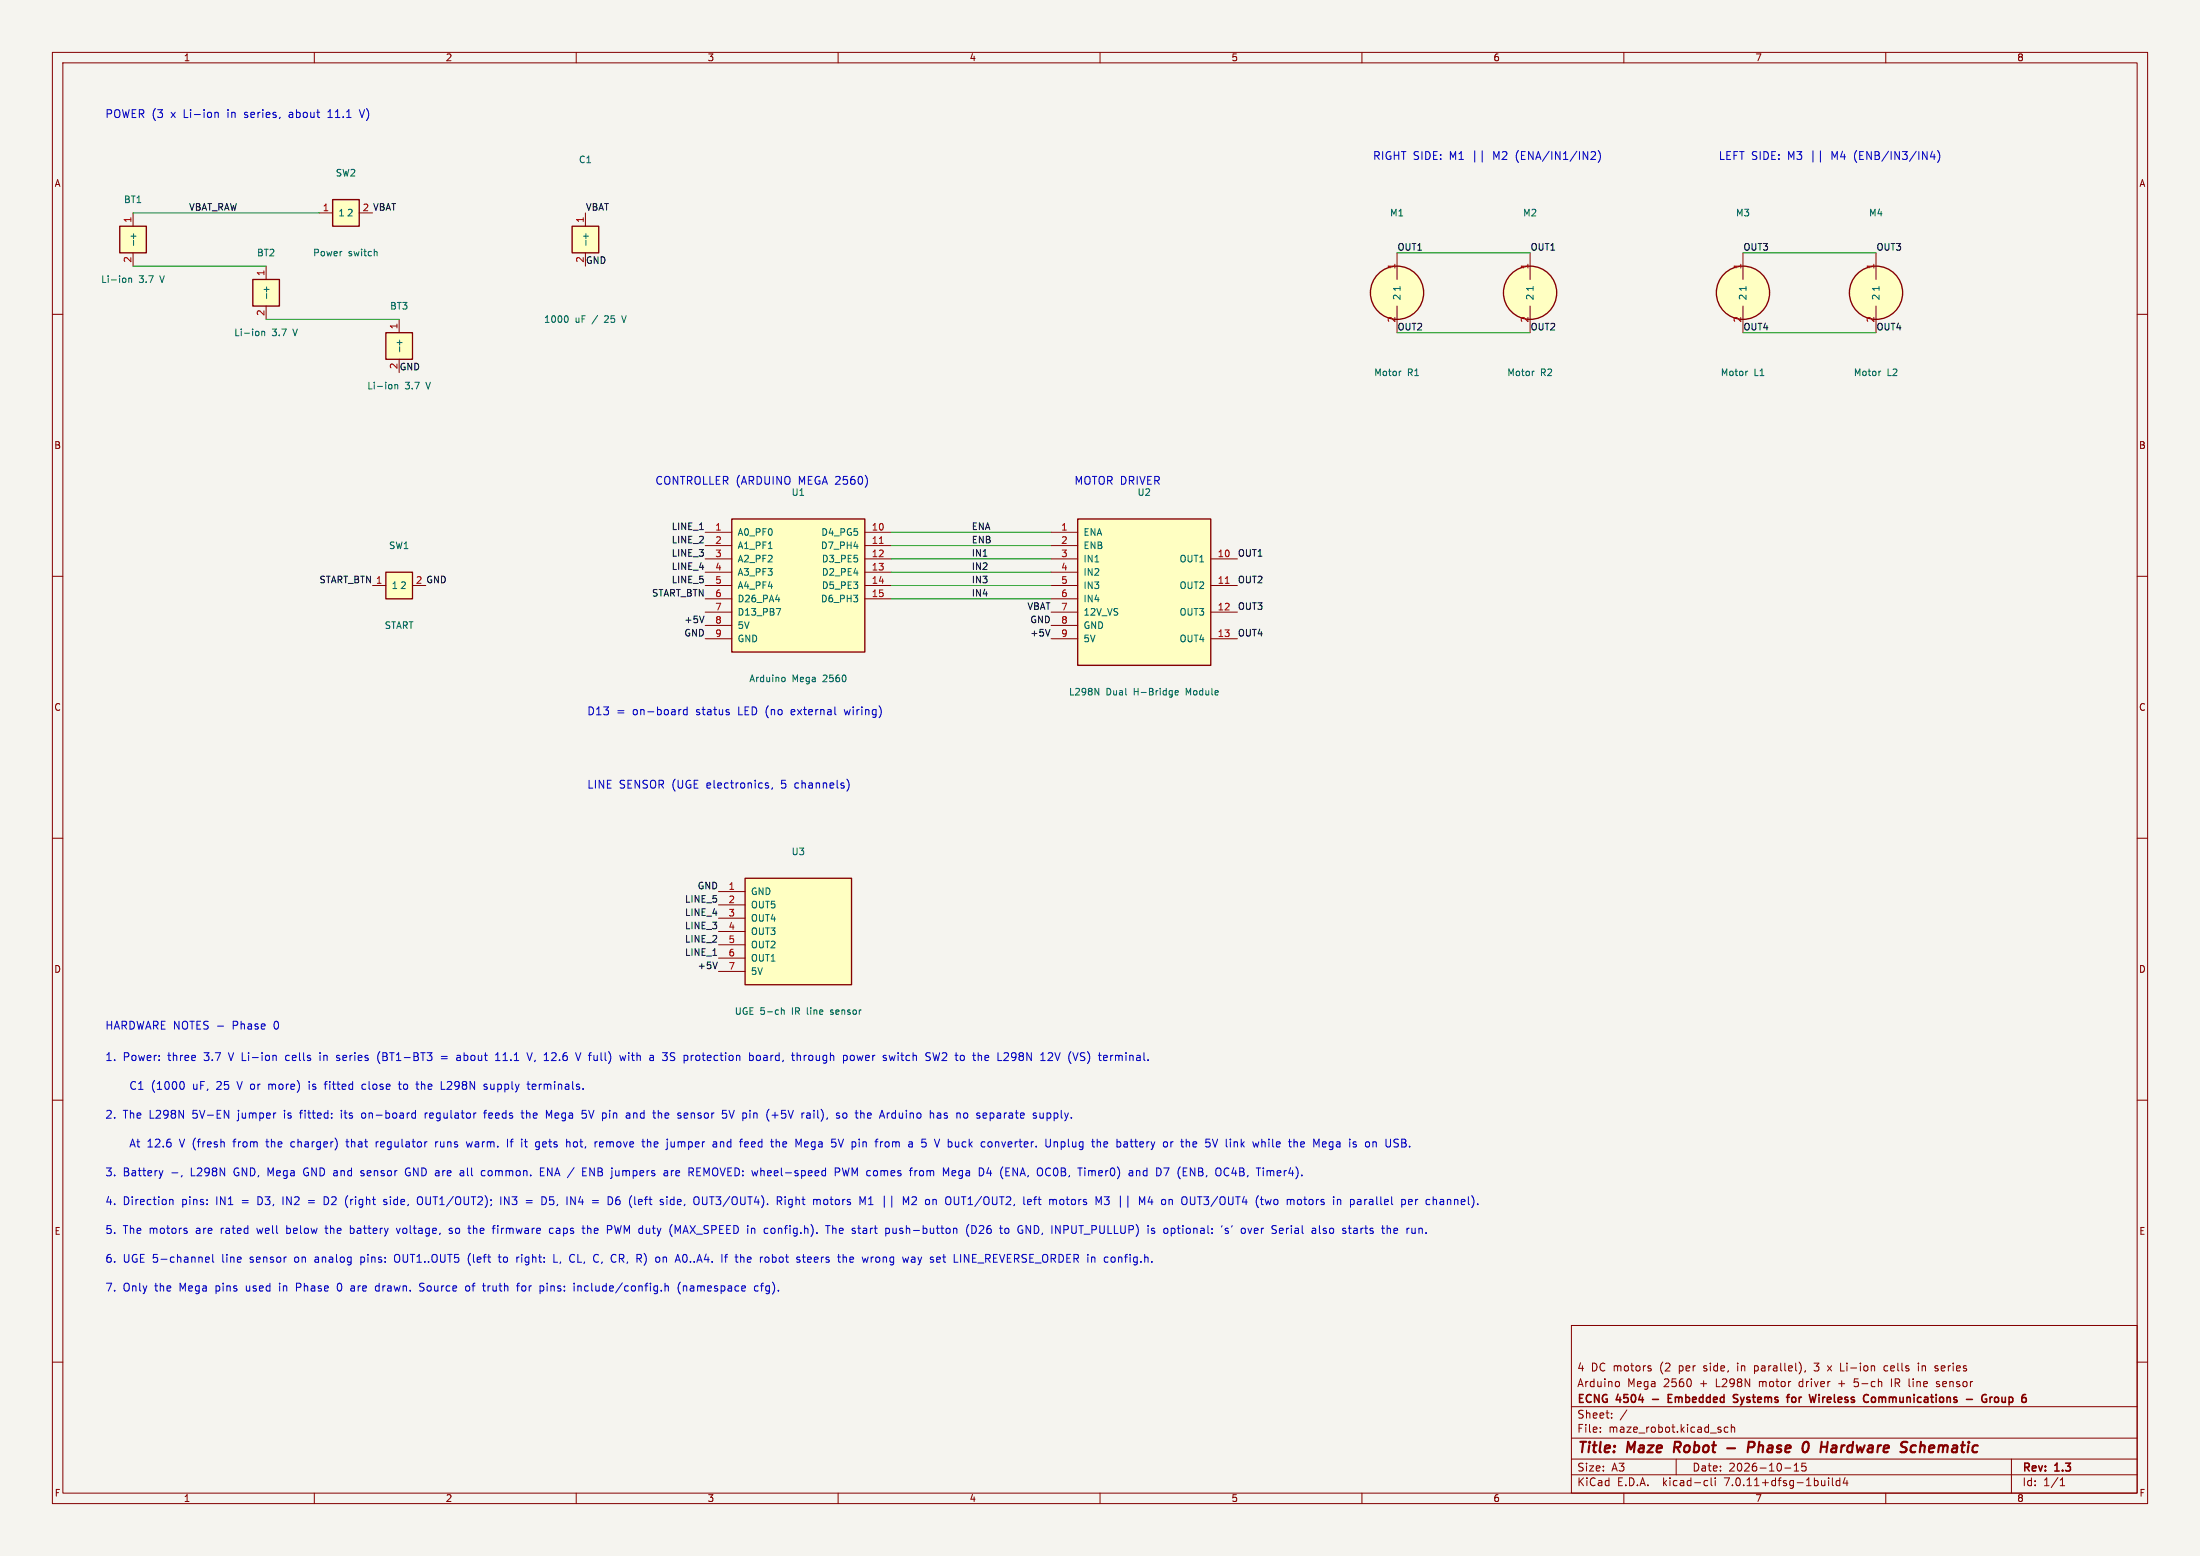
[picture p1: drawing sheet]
<svg xmlns="http://www.w3.org/2000/svg" width="420mm" height="297mm" viewBox="0 0 420 297" stroke-linecap="round" stroke-linejoin="round" font-family="sans-serif">
<path d="M0 0h420v297h-420z" fill="#f5f4ef" stroke="#f5f4ef" stroke-width=".19"/>
<g fill="none" stroke="#840000" stroke-width=".19">
<path d="M10 10h400v277h-400zM12 12h396v273h-396zM60 10v2M110 10v2M160 10v2M210 10v2M260 10v2M310 10v2M360 10v2M10 60h2M25.4 40.6v2.6M25.4 48.3v2.5"/>
<path d="M50.8 50.8v2.5M50.8 58.4v2.6M61 40.6h2.5M111.8 40.6v2.6M111.8 48.3v2.5M266.7 48.3v5M266.7 58.4v5.1M292.1 48.3v5M292.1 58.4v5.1M332.7 48.3v5M332.7 58.4v5.1M358.1 48.3v5"/>
<path d="M358.1 58.4v5.1M408 60h2M76.2 61v2.5M76.2 68.6v2.5M10 110h2M71.1 111.8h2.6M134.6 101.6h5.1M134.6 104.1h5.1M134.6 106.7h5.1M134.6 109.2h5.1M134.6 111.8h5.1M134.6 114.3h5.1"/>
<path d="M134.6 116.8h5.1M134.6 119.4h5.1M165.1 101.6h5.1M165.1 104.1h5.1M165.1 106.7h5.1M165.1 109.2h5.1M165.1 111.8h5.1M165.1 114.3h5.1M200.7 101.6h5M200.7 104.1h5M200.7 106.7h5M200.7 109.2h5"/>
<path d="M200.7 111.8h5M200.7 114.3h5M200.7 116.8h5M200.7 119.4h5M231.1 106.7h5.1M231.1 111.8h5.1M231.1 116.8h5.1M408 110h2M134.6 121.9h5.1M200.7 121.9h5M231.1 121.9h5.1M10 160h2"/>
<path d="M408 160h2M137.2 170.2h5M137.2 172.7h5M137.2 175.3h5M137.2 177.8h5M137.2 180.3h5M137.2 182.9h5M137.2 185.4h5M10 210h2M408 210h2M10 260h2M300 253h108v32h-108z"/>
<path d="M408 260h2M300 278.5h108M300 274.5h108M300 268.5h108M305.5 273.2v.2M305.5 272.5v.1M307.7 270.5v.2M307.7 269.8v.1M308.7 263.7l.3 .1 .2 .2-.1 .5-.4 .2M310.6 269.1l-1.3 1.9M315 261.2l.2 .2-.2 .3M315 260.7l.2 .1"/>
<path d="M320 278.5v3M328.5 273v.3M329.9 272.5l-.5-.1-.2 .3 .1 .6h.6M330.5 272.5l.2-.1 .4 .1 .1 .9M330.5 271.9v1.5M334.9 260.7v1.5M334.9 261.6l.2 .1M335.1 260.7l-.2 .1M342.5 279.7l.4-.4v1.5M344.7 261.6l-.2 .3M344.7 279.3h-.7l-.1 .7 .3-.1h.5l.1 .2-.1 .5-.2 .2-.6-.2M346.3 260.2h.9"/>
<path d="M346.3 261.5l.6 .2M348.9 260.7l.8 1M349.7 260.7l-.8 1M351.4 260.2v1.5h.7M353.9 264.5l.3 .2M354.7 263.2h-.7l-.1 .7 .3-.1M360.4 260.8l-.5-.1-.2 .3 .1 .6h.6M361.1 263.2v1.5M366.2 260.2v.1M366.2 260.7v1M366.9 260.7v1M367.2 260.7l-.3 .1"/>
<path d="M369.8 261.2l.2 .2-.2 .3M369.8 260.7l.1 .1M370.2 263.8l-.3-.1-.2 .2v.2l.5 .2v.3h-.5M384 278.5v6.5M60 285v2M110 285v2M160 285v2M210 285v2M260 285v2M300 281.5h108M310 285v2M325.6 282.6l.4 .1"/>
<path d="M326 283.5l-.4 .1M326.7 282.1v1.3l.2 .2M327.4 282.1v.1M327.4 282.6v1M340.7 280.2h1.2M342.5 280.8h.9M349.1 282.1v.1M349.1 282.6v1M349.8 282.1v1.3l.2 .2M351.2 282.7l-.4-.1-.3 .3 .2 .6h.5M351.2 282.1v1.5M352.2 282l-.3 1.1h.9"/>
<path d="M352.6 282.6v1M360 285v2M393.3 283.6h.9M393.3 282.5l.4-.4v1.5"/>
</g>
<path d="M319.8 275.2l-.3 2M329.7 276.4h1.5M333.7 276.3h.8a.55 .55 0 0 0 .4-.5 .55 .55 0 0 0-.3-.6h-.7l-.3 2M350 275.9l.5 .1v1.2M350.5 277.1l-.7 .1M350.6 276.3l-.7 .1M365.2 275.9l.6 .1M365.6 277.1l-.6 .1M366.7 275.2l-.2 2M367.2 275.9l-.6 .2" fill="none" stroke="#840000" stroke-width=".4"/>
<g fill="none" stroke="#840000" stroke-width=".3">
<path d="M318.5 266.9h.5M319.2 266.2h-.7v1.5h.7M331 266.8l.6 .2 .2 .4-.3 .3-.6-.1M331.8 266.3l-.6-.1-.2 .1M342 267l.3-.3 .4 .1 .1 .2-.1 .6-.4 .1-.3-.3M347.3 266.2v.1M347.3 266.7v1M357.8 266.7l.2 .3v.4l-.2 .3M358.7 266.7v1M358.9 266.7l-.2 .1M379 267h.3M379.2 266.3a.74 .74 0 0 0-.9 .5 .74 .74 0 0 0 .5 .9l.4-.1"/>
<path d="M379.9 266.7v1M380.3 266.7l-.3 .1M380.9 266.8l.4-.1 .2 .3-.1 .6h-.5M382.2 266.7v.8l.2 .2h.2"/>
</g>
<g fill="#ffffc2" stroke="#ffffc2" stroke-width=".19">
<path d="M139.7 99.1h25.4v25.4h-25.4z"/>
<path d="M205.7 99.1h25.4v27.9h-25.4z"/>
<path d="M22.9 43.2h5v5.1h-5z"/>
<path d="M48.3 53.3h5v5.1h-5z"/>
<path d="M63.5 38.1h5.1v5.1h-5.1z"/>
<path d="M109.2 43.2h5.1v5.1h-5.1z"/>
<path d="M73.7 63.5h5v5.1h-5z"/>
<path d="M142.2 167.6h20.4v20.4h-20.4z"/>
<path d="M73.7 109.2h5v5.1h-5z"/>
<circle cx="358.1" cy="55.9" r="5.1"/>
<circle cx="332.7" cy="55.9" r="5.1"/>
<circle cx="292.1" cy="55.9" r="5.1"/>
<circle cx="266.7" cy="55.9" r="5.1"/>
</g>
<g fill="none" stroke="#840000" stroke-width=".25">
<path d="M63.5 38.1h5.1v5.1h-5.1zM22.9 43.2h5v5.1h-5zM48.3 53.3h5v5.1h-5zM109.2 43.2h5.1v5.1h-5.1zM73.7 63.5h5v5.1h-5zM139.7 99.1h25.4v25.4h-25.4zM205.7 99.1h25.4v27.9h-25.4zM73.7 109.2h5v5.1h-5zM142.2 167.6h20.4v20.4h-20.4z"/>
<circle cx="266.7" cy="55.9" r="5.1"/>
<circle cx="292.1" cy="55.9" r="5.1"/>
<circle cx="332.7" cy="55.9" r="5.1"/>
<circle cx="358.1" cy="55.9" r="5.1"/>
</g>
<path d="M167.9 103.7h.7M233.9 111.3h.7" fill="none" stroke="#a90000" stroke-width=".19"/>
<g fill="none" stroke="#006464" stroke-width=".19">
<path d="M24.6 53.1v.8M24.6 53.2l.2-.1h.3v.8M71.8 48l.2 .2v.6M50 63.2v.9M50 63.4l.2-.2 .3 .1v.8M75.4 73.4v.8M75.4 73.5l.2-.1 .3 .1v.7M108.2 60.3a.79 .79 0 0 1 0 1.2M118.7 60.3l.4 1.2M267.4 70.9h.1M292.8 70.9h.1M333.5 70.9h.1"/>
<path d="M358.9 70.9h.1M146.7 104.7h.7M148.1 114.5h.8M148.2 116.1h.8l-.5 1.3M149.5 129.3h.3l.1 .2-.1 .5-.3 .1M209 131.4l.8 1.3v-1.3M224.3 132.2l.6-.1v-.2l-.4-.1-.2 .2 .1 .6h.5M149.2 192.3v1.3M149.2 192.9l.1-.1h.3l.1 .8"/>
</g>
<path d="M134.4 117.6l-.4 1.3M200.4 120.1l-.4 1.3M136.9 183.6l-.4 1.3" fill="none" stroke="#0f0f0f" stroke-width=".19"/>
<g fill="none" stroke="#0000c2" stroke-width=".19">
<path d="M41 21.4v1M41 21.6l.2-.2 .4 .1 .1 .9M62.6 22.4h.9M62.9 21.2l-.3 .2M68.6 20.9l.5 1.5M281.5 28.8v2.1M283 28.8v2.1M303.7 29.1l.6-.2 .2 .2 .1 .3-.9 1h.9M305.1 28.7a1.72 1.72 0 0 1 0 2.3M346.1 28.8v2.1M347.5 28.8v2.1M368.9 28.9l-.4 1h1"/>
<path d="M369.2 29.4v1M369.9 28.7a1.72 1.72 0 0 1 0 2.3M165.5 91.4v1M130 135.4l-.3 .1M131.2 135.5l-.5-.1-.2 .3 .1 .7h.6M131.2 134.9v1.5M161.2 135.4l.3 1M146.1 149.7l.6 .5-.2 .2h-.4M146.7 149.5l-.4-.1-.2 .3M147.5 150.4l-.2 .3M161.7 148.8a1.76 1.76 0 0 1 0 2.1M34.2 217.4l.5 1.5"/>
<path d="M41.5 206.5l-.1 .1M42.2 207.1l-.9 .8h.9M42.8 211.9l.9 1.5v-1.5M44.5 217.9h.5M44.9 217.4l-.2 .3v1.2M45.2 206.4l.5 1.5M50.7 217.9h.6M51 217.4v1.3l.3 .2M51.4 207h.5M52.2 201.5h.5v.9M56.1 217.9l-.4 .1-.2 .2 .1 .6 .5 .1M59 206.4v.2"/>
<path d="M59 206.9v1M59.7 207.9h.1M59.7 207v.4M61.1 200.9v.2M61.1 201.4v1M64.2 202.4h.5M64.5 201.4l-.3 .3 .3 .2M65.2 211.9v.2M65.2 212.4v1M66 217.9h.6M66.2 217.4v1.3l.4 .2M69.3 212.4l-.3 .3v.5l.3 .2"/>
<path d="M69.8 207l-.4-.1-.3 .3 .1 .7h.6M71.8 217.9v1M72.2 217.9l-.2 .1-.2 .2M72.5 200.7a1.72 1.72 0 0 0 0 2.3M72.7 218v.9M73.4 218.3l-.7 .1M76 206.9h.6M76.2 207.7l.4 .2M77.3 206.9l-.3 .3v.5l.3 .2M78.7 213.4h.6M78.7 212.5h.6M79.3 211.9v1.5"/>
<path d="M80.5 206.4v1.5M80.9 206.9l-.4 .2M81.2 212.4v1M81.6 212.4l-.3 .1-.1 .2M83.2 217.9v1M83.6 217.9l-.3 .1-.1 .2M84.1 217.9v.8l.2 .2M84.2 201.7h1.2M84.2 202.1h1.2M86 206.4l-.6 .2M86.2 207.1l-.9 .8h.9M87.2 202.2l.2 .2h.5"/>
<path d="M87.2 201.5l.5-.1 .2 .3M87.9 201.8l-.5 .1-.2 .2M90.2 217.9l-.3 1-.3-.7-.3 .7M92.3 212.4h.6M92.9 211.9l-.4 .3v1.2M93 207.5v.4M93.7 206.9v.8l.2 .2h.2M94.6 202.4h.9M94.6 201.4l.4-.5v1.5M97.4 217.9h.6M98 217.4l-.4 .3v1.2M99.5 212.4h.5"/>
<path d="M99.7 211.9v1.3l.3 .2M100.1 217.9h.6M100.5 218.9h.2M100.6 200.9l.5 1.5 .5-1.5M101.6 207.4l.7-.1-.1-.3-.4-.1-.2 .3 .1 .7h.5M104.1 217.9h-.3l-.2 .3 .1 .7h.4M104.3 211.9l.5 1.1 .5-1.1M104.3 218.3l-.7 .1M110 217.9l-.4 .1-.1 .2v.6l.5 .1M110.9 200.9l-.5 1.5M111.2 211.9h.7M111.3 212.5h.4l.3 .3-.2 .6h-.5"/>
<path d="M114.5 218l.5-.1 .2 .4-.7 .1M114.5 218.9h.6M118.3 201.4l.3 1 .3-.7 .3 .7 .3-1M120 212.4l.2 .3v.7M120 200.9v.2M120.2 213.4h-.1M120.2 212.8l-.1 .1M123.7 218h.5v.9M125.7 211.9v1.5M126.2 212.5l-.3-.1-.2 .2M128.2 202.4h.3M128.2 201.7h.3"/>
<path d="M128.2 200.9h.4M129.5 217.9v1M129.5 218v.1M131.1 212.4h-.3l-.2 .3 .1 .7h.4M131.3 212.8l-.7 .1M132.2 201.4h.2M137.5 218.1l.2-.2 .4 .1 .1 .9M137.5 217.9v1M138 211.9h.7M138.6 212.6l.1 .2-.1 .6M139.2 211.9l.5 1.5M143.1 201.5l.4-.1 .3 .3-.1 .7h-.6"/>
<path d="M143.1 200.9v1.5M144 217.9h-.3l-.2 .3v.7h.5M144.2 218.3l-.7 .1M144.5 201.5l.4-.1 .3 .3v.5l-.3 .2h-.4l-.1-.2zM147.4 212.9h1.1M148 212.3v1.1M150 217.9h-.3l-.2 .3v.7h.5M150.2 218.3l-.7 .1M152.4 201.4h.2l.2 .3v.7M153.5 201.4v1M153.7 201.5l-.2 .2M154.1 217.9l.2 .4-.7 .1"/>
<path d="M154.2 212.4h.3l.2 .3v.7M154.2 218.9h-.1M154.7 213.4h-.5M154.7 212.8l-.5 .1M155.4 211.9v.2M161 212.6l.2-.2 .4 .2 .1 .6-.2 .2h-.3l-.2-.1zM162.4 201.6l.2-.2 .4 .2 .1 .6-.1 .2h-.4l-.2-.1zM165.6 213.2l.2 .2h.3M166.1 212.4h-.3l-.2 .3M166.3 212.8l-.7 .1M170.4 217.9v1M170.6 217.9l-.2 .2"/>
<path d="M170.8 212.4h-.3l-.3 .3 .1 .6 .5 .1M170.9 201.4l-.3 1M176.7 217.4h-.7v.8l.2-.2 .5 .1 .1 .2-.1 .5-.2 .1-.5-.1M178.1 200.9l.4 1.5 .2-1 .3 1 .4-1.5M179.1 212.4l.4 .1 .1 .9M179.6 213.4h-.5M179.6 212.8l-.5 .1M180.2 213.4h.5M180.7 212.4l-.4 .1-.1 .2 .1 .2h.4M188.5 201.4l.2 .4-.7 .1M188.7 202.4h-.2M189.2 212.4l.5 .2"/>
<path d="M189.7 213.3l-.5 .1M191.2 217.9l.4 1M193.2 201.1l.5-.2 .3 .3M194 201.8l-.1 .3a.53 .53 0 0 1-.7 .3M194 201.6l-.3 .3-.5-.2M199.2 212.4v1M199.2 213.3l-.2 .1M199.9 212.5l.4-.1 .3 .3M199.9 212.4v1.5M200.6 213.2l-.3 .2h-.4M201.4 200.9l.5 1.5 .5-1.5M202.6 218l.4-.1 .3 .3-.1 .7h-.6"/>
<path d="M202.6 217.9v1.5M204 217.4v1.5M207.6 200.7l.2 .3M207.8 202.7l-.2 .3M213 201.5l.4-.1 .2 .3M218.1 217.9h-.3l-.2 .3 .1 .7h.4M218.3 218.3l-.7 .1M225.4 217.9h.6M225.6 217.4v1.3l.4 .2M226.5 217.4v1.5M226.9 217.9l-.4 .2M230.2 218.8l.5 .1"/>
<path d="M231 217.4h-.8v.8l.5-.2M234.9 217.4v.2M234.9 217.9v1M243.7 218l.5-.1 .2 .4-.7 .1M243.7 218.9h.6M251.8 217.4l-.5 1.1-.5-1.1v1.5M266.1 218.9h.7M266.2 218.1l.6 .2M266.7 217.4l-.5 .1M31.1 223.4l-.4 1M32.4 228.9v1M32.4 229.1l.2-.2 .4 .1v.9"/>
<path d="M32.8 223.9h1.2M34.7 224.4l-.1 .3M35.5 234.9l.2 .3-.2 .2M35.5 234.4l.2 .1M40.6 239.4v1.3l.2 .2M62 234.4h.6M62.2 228.4h-.3v1.5h.3M66 229.5l.4 1M66.4 228.2l-.4 1M66.9 233.9v1.5M66.9 235.4h.4M67.3 234.4l-.4 .1"/>
<path d="M68.9 239.9v1.5M68.9 224.4h.4M69 239.9l-.1 .1M69.1 223.4l-.2 .3 .2 .2M73.2 229.9h.6M73.8 229l-.3-.1-.3 .3 .1 .2 .5 .1M75.7 239.4l-.2 .1a.96 .96 0 0 0 .2 1.4M75.7 234.4l.3 1 .4-1M77.9 222.9a.81 .81 0 0 0-.5 .8 .81 .81 0 0 0 .5 .7M80.5 228.5a.5 .5 0 0 0-.6 0 .5 .5 0 0 0-.2 .4v.5a.5 .5 0 0 0 .2 .5 .5 .5 0 0 0 .6 0M85.7 235.4h.6M86.3 234.5l-.3-.1-.3 .3 .1 .2 .5 .1"/>
<path d="M87.9 224.4h.6M87.9 223.5l.4-.1 .2 .3M88.5 223.8l-.6 .1M89.3 234.4h.6M89.7 235.4h.2M89.8 239.2a1.72 1.72 0 0 0 0 2.3M92.6 223.5l-.4-.1-.3 .3 .1 .7h.6M94 234.4h.5M94.5 233.9l-.3 .1M95.1 239.9h.6M95.3 239.4v1.3l.4 .2M95.6 228.4v1.5"/>
<path d="M96.3 229.9v-1.5l.9 1.5M99.1 239.9l-.3 .1M100.5 229.2h1.1M100.5 229.6h1.1M103.2 223.7h.5M103.5 229.9v-1.5a.78 .78 0 0 1 .8 .6 .78 .78 0 0 1-.5 .9M103.9 222.9h-.7v1.5h.7M105.6 234.5l-.4-.1-.3 .3 .1 .7h.6M105.7 239.4v1.5h.8M109 228.4l.8 1.5M109.4 239.4l.3 .2M111.1 234.4h.6"/>
<path d="M111.2 224.4h.8M111.2 223.7h.5M111.2 222.9h.8M111.5 235.4h.2M112.2 233.9v1.5M112.4 234.4l-.2 .2M113.1 229.2h1.1M113.1 229.6h1.1M114.2 239.5v.1M116.5 233.9l.3 .3-.1 .4-.2 .1M116.9 228.8l-.2-.3-.6-.1v1.5M117.8 228.5a1.01 1.01 0 0 0 0 1.4"/>
<path d="M117.8 229l-.3 .3M122 229v.9M122.6 229.3l-.7 .1M126.6 239.9v1M126.8 224.4h.7M126.8 239.9l-.2 .2M126.8 223.5h.6l.1 .9M127.3 228.4v.2M127.3 228.9v1M127.5 223.8l-.7 .1M128 229.1v.7M128.2 223.4v1"/>
<path d="M128.5 223.4l-.3 .3M129.9 233.9l-.5 1.1-.5-1.1v1.5M130.8 239.4l-.3 .2-.2 .4M133 223.7h.5M133.7 222.9h-.7v1.5h.7M134.1 228.4v1.3l.3 .2h.3M138.3 239.9h.6M138.7 239.4h.2M147.3 234.5l.4-.1 .2 .2M147.9 235.3l-.2 .1h-.4M148.4 228.4h.6l.2 .3-.1 .5h-.7M148.7 229.2l.5 .7"/>
<path d="M149.9 228.4v.2M149.9 228.9v1M150.6 230.4h.1M150.8 228.9l-.3 .3v.5l.3 .2M153.2 239.9h.5M154.7 239.9h-.3l-.2 .3v.7h.5M157.6 233.9h.9M157.7 228.9l-.3 .1-.2 .2 .1 .6 .4 .1M158 233.9v1.5M159 234.6l.2-.2 .3 .1 .1 .9M159 233.9v1.5M159.5 223.7h.7l.1-.3-.1-.3-.2-.2h-.5v1.5"/>
<path d="M160.8 222.9l.4 1.5 .3-1 .2 1M161.4 239.9l.2 .3v.7M162.7 239.9h-.2l-.3 .3 .1 .7h.4M164.7 235.2l.3 .2M165 234.4l-.2 .1M165 234.9l-.3 .2M165.8 229.9h.9M165.8 228.9l.4-.5v1.5M167.5 239.9l-.3 .3v.5l.3 .2M170.5 234.4v1h.4l.2-.1M171.1 234.4v1M173 229.5l.5-1.1v1.5"/>
<path d="M174.1 228.6l.6-.2 .2 .2 .1 .3-1 1h1M174.2 239.9h.3l.2 .3v.7M176.2 223.5l-.4-.1-.3 .3 .2 .7h.5M180 239.9h.5M181.7 223.9l.8-.1-.1-.3-.4-.1-.3 .3 .1 .7h.6M183.5 228.4h.9M184.1 239.4l.9 1.5v-1.5M185 233.7a1.72 1.72 0 0 0 0 2.3M185.5 233.9a.76 .76 0 0 1 .9 .8 .76 .76 0 0 1-.9 .7zM187.2 233.9l-.2 .2M187.7 234.6l-.8 .8h.9M188.4 223.9h.9"/>
<path d="M193.4 222.9l.8 1.5M197.3 228.9h.6M197.9 228.4l-.4 .3v1.2M198.2 228.9h.5M198.4 228.4v1.3l.3 .2M202.8 228.9l.3 .3v.5l-.3 .2M203.5 228.9h.6M203.7 228.4v1.3l.3 .2M208.5 223.5l.4-.1 .2 .3M210.8 228.4h.9l-.5 .6M211.5 229l.2 .3v.4l-.2 .2M213.7 239.9h.3l.2 .3v.7"/>
<path d="M217.4 223.4l.2 .3v.7M219 223.5l-.5-.1-.3 .3 .2 .7h.6M219.2 229.4h.9M219.9 228.9v1M222.5 234.4l-.3 .3v.5l.3 .2M224.7 234.4h.6M225 235.4h.3M225.6 229.4l.1 .3 .3 .2M226 228.4l-.3 .3-.1 .2M229.8 228.4h.9M229.8 229.8l.2 .1M235.2 233.9l-.1 .3"/>
<path d="M235.5 222.9l-.3 1h.9M235.9 223.4v1M239.7 234.4l.4 .1 .1 .3-.7 .1M240.1 235.4h-.4M243.2 229.1l.3-.2 .4 .2 .1 .6-.2 .2h-.3l-.3-.1zM244 223.4l-.2 .3v.5l.2 .2M244.5 223.8l-.7 .1M246.5 233.9v.2M246.5 234.4v1M250.4 228.9l-.4 .1-.1 .2 .1 .6 .4 .1M253.2 235v.4M254.5 234.5l-.4-.1-.3 .3 .2 .7h.5"/>
<path d="M258 228.9h.2l.3 .3v.6l-.5 .1M259.6 228.9l-.4 .1M259.7 229.4h-.4a.29 .29 0 0 0-.2 .3 .29 .29 0 0 0 .2 .2h.4M259.8 234.4v1M260.2 234.4l-.2 .1-.2 .2M270.5 228.9h.2M272.8 228.9h-.3l-.3 .3 .1 .6 .5 .1M39.2 240.4l.8-.1-.1-.3-.4-.1-.3 .3 .1 .7h.6M56.6 245.7h.6M57.2 244.9h-.6v1.5M64.7 244.9a.94 .94 0 0 0 0 1.5M67 246.4h.5"/>
<path d="M67.5 245.4l-.5 .1M67.5 245.9h-.5M68.9 240.9h.1M72.2 245.4l-.4 .1-.1 .2v.6l.5 .1M80.9 246.3l-.2 .1h-.6M81 245l-.6-.1-.3 .3 .1 .4 .7 .3M89 245.6l.2-.2 .4 .2 .1 .6-.2 .2h-.3l-.2-.1zM93.2 245.4v1M93.2 245.6v.1M98.6 245.4h.6M99.2 244.9l-.4 .3v1.2M99.9 245.4l-.3 .3v.5l.3 .2"/>
<path d="M103.7 245.5l.1 .2-.1 .7M104.5 244.9v.2M109.7 240.8l-.3 .1M110.3 245.6l.2-.2 .4 .1 .1 .9M110.3 245.4v1M114.2 240.8v.1M127 245.6l.2-.2 .3 .1 .1 .9M127 244.9v1.5M129.9 244.7a1.72 1.72 0 0 0 0 2.3M130.3 240.4l.2 .4 .3 .1M130.5 245.6l.4-.2 .2 .3M130.5 245.4v1"/>
<path d="M144.7 245.5l-.4-.1-.3 .3 .2 .7h.5M145.2 245.4h.5M145.7 244.9l-.3 .3v1.2M146.7 240.1v.7M153.5 240.9h.2M154.9 240.3l-.7 .1M163 240.3l-.8 .1M174.7 240.9h-.5M174.7 240.3l-.5 .1M180.2 240.9h.3"/>
</g>
<g fill="none" stroke="#009600" stroke-width=".19">
<path d="M25.4 40.6h35.6M25.4 50.8h25.4M266.7 48.3h25.4M332.7 48.3h25.4M50.8 61h25.4M266.7 63.5h25.4M332.7 63.5h25.4M170.2 109.2h30.5M170.2 114.3h30.5M170.2 106.7h30.5M170.2 104.1h30.5M170.2 111.8h30.5"/>
<path d="M170.2 101.6h30.5"/>
</g>
<g font-size="2.8" fill="#840000">
<text x="301" y="277.9">Title:</text>
<text x="310.6" y="277.9">Maze</text>
<text x="320.4" y="277.9">Robot</text>
<text x="336.1" y="277.9">Phase</text>
<text x="347.4" y="277.9">0</text>
<text x="351.6" y="277.9">Hardware</text>
<text x="367.7" y="277.9">Schematic</text>
</g>
<g font-size="2.1" fill="#0000c2">
<text x="20" y="22.7">POWER (3</text>
<text x="32.7" y="22.7">x</text>
<text x="35.2" y="22.7">Li-ion</text>
<text x="43.7" y="22.7">in</text>
<text x="47.1" y="22.7">series,</text>
<text x="55.7" y="22.7">about</text>
<text x="63.3" y="22.7">11.1</text>
<text x="69.6" y="22.7">V)</text>
<text x="262" y="30.7">RIGHT SIDE:</text>
<text x="276.7" y="30.7">M1</text>
<text x="285.3" y="30.7">M2</text>
<text x="289.8" y="30.7">(ENA/IN1/IN2)</text>
<text x="328" y="30.7">LEFT SIDE:</text>
<text x="341.3" y="30.7">M3</text>
<text x="349.9" y="30.7">M4</text>
<text x="354.4" y="30.7">(ENB/IN3/IN4)</text>
<text x="125" y="92.7">CONTROLLER (ARDUINO</text>
<text x="152.5" y="92.7">MEGA 2560)</text>
<text x="205" y="92.7">MOTOR DRIVER</text>
<text x="112" y="136.7">D13</text>
<text x="117.7" y="136.7">=</text>
<text x="120.8" y="136.7">on-board</text>
<text x="133" y="136.7">status</text>
<text x="141.2" y="136.7">LED (no</text>
<text x="151.6" y="136.7">external</text>
<text x="162" y="136.7">wiring)</text>
<text x="112" y="150.7">LINE</text>
<text x="118.2" y="150.7">SENSOR (UGE</text>
<text x="135" y="150.7">electronics,</text>
<text x="149.4" y="150.7">5</text>
<text x="152.1" y="150.7">channels)</text>
<text x="20" y="196.7">HARDWARE NOTES -</text>
<text x="44.5" y="196.7">Phase</text>
<text x="52.6" y="196.7">0</text>
<text x="20" y="202.7">1.</text>
<text x="23.4" y="202.7">Power:</text>
<text x="32.1" y="202.7">three</text>
<text x="39.1" y="202.7">3.7</text>
<text x="44" y="202.7">V Li-ion</text>
<text x="55.1" y="202.7">cells</text>
<text x="61.7" y="202.7">in</text>
<text x="65.1" y="202.7">series</text>
<text x="73.1" y="202.7">(BT1-BT3</text>
<text x="85.4" y="202.7">=</text>
<text x="88.5" y="202.7">about</text>
<text x="96.1" y="202.7">11.1</text>
<text x="102.4" y="202.7">V, 12.6</text>
<text x="112" y="202.7">V full)</text>
<text x="120.7" y="202.7">with</text>
<text x="126.5" y="202.7">a</text>
<text x="129.1" y="202.7">3S</text>
<text x="133.3" y="202.7">protection</text>
<text x="145.9" y="202.7">board,</text>
<text x="154.3" y="202.7">through</text>
<text x="164.2" y="202.7">power</text>
<text x="172" y="202.7">switch</text>
<text x="180.3" y="202.7">SW2 to</text>
<text x="189.7" y="202.7">the</text>
<text x="194.5" y="202.7">L298N</text>
<text x="202.8" y="202.7">12V</text>
<text x="208.3" y="202.7">(VS)</text>
<text x="214.3" y="202.7">terminal.</text>
<text x="25.2" y="208.2">C1</text>
<text x="29.4" y="208.2">(1000</text>
<text x="37.4" y="208.2">uF,</text>
<text x="42.1" y="208.2">25</text>
<text x="46.3" y="208.2">V or</text>
<text x="52.4" y="208.2">more)</text>
<text x="60.3" y="208.2">is</text>
<text x="63.5" y="208.2">fitted</text>
<text x="70.8" y="208.2">close</text>
<text x="78" y="208.2">to</text>
<text x="81.5" y="208.2">the</text>
<text x="86.3" y="208.2">L298N</text>
<text x="94.7" y="208.2">supply</text>
<text x="103.2" y="208.2">terminals.</text>
<text x="20" y="213.7">2.</text>
<text x="23.4" y="213.7">The</text>
<text x="28.5" y="213.7">L298N</text>
<text x="36.9" y="213.7">5V-EN</text>
<text x="45.7" y="213.7">jumper</text>
<text x="54.6" y="213.7">is</text>
<text x="57.9" y="213.7">fitted:</text>
<text x="65.8" y="213.7">its</text>
<text x="69.9" y="213.7">on-board</text>
<text x="82.1" y="213.7">regulator</text>
<text x="93.6" y="213.7">feeds</text>
<text x="100.9" y="213.7">the</text>
<text x="105.7" y="213.7">Mega</text>
<text x="112.8" y="213.7">5V pin</text>
<text x="121.5" y="213.7">and</text>
<text x="126.9" y="213.7">the</text>
<text x="131.7" y="213.7">sensor</text>
<text x="140.3" y="213.7">5V pin</text>
<text x="149.1" y="213.7">(+5V</text>
<text x="155.9" y="213.7">rail),</text>
<text x="162.7" y="213.7">so</text>
<text x="166.6" y="213.7">the</text>
<text x="171.4" y="213.7">Arduino</text>
<text x="181.1" y="213.7">has</text>
<text x="186.3" y="213.7">no</text>
<text x="190.3" y="213.7">separate</text>
<text x="201.3" y="213.7">supply.</text>
<text x="25.2" y="219.2">At</text>
<text x="28.6" y="219.2">12.6</text>
<text x="34.9" y="219.2">V (fresh</text>
<text x="45.5" y="219.2">from</text>
<text x="51.9" y="219.2">the</text>
<text x="56.7" y="219.2">charger)</text>
<text x="67.5" y="219.2">that</text>
<text x="73.2" y="219.2">regulator</text>
<text x="84.8" y="219.2">runs</text>
<text x="90.9" y="219.2">warm.</text>
<text x="98.8" y="219.2">If</text>
<text x="101.7" y="219.2">it</text>
<text x="104.5" y="219.2">gets</text>
<text x="110.5" y="219.2">hot,</text>
<text x="116.1" y="219.2">remove</text>
<text x="125.4" y="219.2">the</text>
<text x="130.2" y="219.2">jumper</text>
<text x="139.2" y="219.2">and</text>
<text x="144.5" y="219.2">feed</text>
<text x="150.6" y="219.2">the</text>
<text x="155.4" y="219.2">Mega</text>
<text x="162.4" y="219.2">5V pin</text>
<text x="171.2" y="219.2">from</text>
<text x="177.6" y="219.2">a</text>
<text x="180.3" y="219.2">5</text>
<text x="183" y="219.2">V buck</text>
<text x="192.1" y="219.2">converter.</text>
<text x="204.6" y="219.2">Unplug</text>
<text x="213.6" y="219.2">the</text>
<text x="218.4" y="219.2">battery</text>
<text x="227.5" y="219.2">or</text>
<text x="231.1" y="219.2">the</text>
<text x="235.9" y="219.2">5V link</text>
<text x="245.3" y="219.2">while</text>
<text x="252.3" y="219.2">the</text>
<text x="257.1" y="219.2">Mega</text>
<text x="264.1" y="219.2">is</text>
<text x="267.4" y="219.2">on</text>
<text x="20" y="224.7">3.</text>
<text x="23.4" y="224.7">Battery</text>
<text x="36.5" y="224.7">L298N</text>
<text x="44.9" y="224.7">GND, Mega</text>
<text x="58.5" y="224.7">GND and</text>
<text x="69.8" y="224.7">sensor</text>
<text x="78.4" y="224.7">GND are</text>
<text x="89.2" y="224.7">all</text>
<text x="93.4" y="224.7">common.</text>
<text x="104.8" y="224.7">ENA /</text>
<text x="113.1" y="224.7">ENB jumpers</text>
<text x="129" y="224.7">are</text>
<text x="133.9" y="224.7">REMOVED: wheel-speed</text>
<text x="162.1" y="224.7">PWM comes</text>
<text x="176.8" y="224.7">from</text>
<text x="183.3" y="224.7">Mega</text>
<text x="190.3" y="224.7">D4</text>
<text x="194.5" y="224.7">(ENA,</text>
<text x="201.7" y="224.7">OC0B,</text>
<text x="209.7" y="224.7">Timer0)</text>
<text x="219.5" y="224.7">and</text>
<text x="224.9" y="224.7">D7</text>
<text x="229.1" y="224.7">(ENB,</text>
<text x="236.6" y="224.7">OC4B,</text>
<text x="244.6" y="224.7">Timer4).</text>
<text x="20" y="230.2">4.</text>
<text x="23.4" y="230.2">Direction</text>
<text x="34.7" y="230.2">pins:</text>
<text x="41.4" y="230.2">IN1</text>
<text x="46.4" y="230.2">=</text>
<text x="49.6" y="230.2">D3,</text>
<text x="54.5" y="230.2">IN2</text>
<text x="59.5" y="230.2">=</text>
<text x="62.7" y="230.2">D2</text>
<text x="66.9" y="230.2">(right</text>
<text x="74.4" y="230.2">side,</text>
<text x="81" y="230.2">OUT1/OUT2);</text>
<text x="97" y="230.2">IN3</text>
<text x="102" y="230.2">=</text>
<text x="105.2" y="230.2">D5,</text>
<text x="110.1" y="230.2">IN4</text>
<text x="115.2" y="230.2">=</text>
<text x="118.3" y="230.2">D6</text>
<text x="122.5" y="230.2">(left</text>
<text x="128.6" y="230.2">side,</text>
<text x="135.2" y="230.2">OUT3/OUT4).</text>
<text x="151.2" y="230.2">Right</text>
<text x="158.3" y="230.2">motors</text>
<text x="167.3" y="230.2">M1</text>
<text x="171.8" y="230.2">||</text>
<text x="175.9" y="230.2">M2</text>
<text x="180.4" y="230.2">on</text>
<text x="184.4" y="230.2">OUT1/OUT2,</text>
<text x="199.4" y="230.2">left</text>
<text x="204.5" y="230.2">motors</text>
<text x="213.5" y="230.2">M3</text>
<text x="217.9" y="230.2">||</text>
<text x="222.1" y="230.2">M4</text>
<text x="226.5" y="230.2">on</text>
<text x="230.6" y="230.2">OUT3/OUT4</text>
<text x="244.9" y="230.2">(two</text>
<text x="250.9" y="230.2">motors</text>
<text x="260" y="230.2">in</text>
<text x="263.3" y="230.2">parallel</text>
<text x="273.3" y="230.2">per</text>
<text x="278.1" y="230.2">channel).</text>
<text x="20" y="235.7">5.</text>
<text x="23.4" y="235.7">The</text>
<text x="28.5" y="235.7">motors</text>
<text x="37.5" y="235.7">are</text>
<text x="42.4" y="235.7">rated</text>
<text x="49.5" y="235.7">well</text>
<text x="55.2" y="235.7">below</text>
<text x="62.9" y="235.7">the</text>
<text x="67.7" y="235.7">battery</text>
<text x="76.8" y="235.7">voltage,</text>
<text x="86.9" y="235.7">so</text>
<text x="90.8" y="235.7">the</text>
<text x="95.6" y="235.7">firmware</text>
<text x="106.5" y="235.7">caps</text>
<text x="113.1" y="235.7">the</text>
<text x="117.9" y="235.7">PWM duty</text>
<text x="130.1" y="235.7">(MAX_SPEED</text>
<text x="145.1" y="235.7">in</text>
<text x="148.5" y="235.7">config.h).</text>
<text x="160.5" y="235.7">The</text>
<text x="165.6" y="235.7">start</text>
<text x="172.1" y="235.7">push-button</text>
<text x="187.7" y="235.7">(D26</text>
<text x="194.3" y="235.7">to</text>
<text x="197.9" y="235.7">GND, INPUT_PULLUP)</text>
<text x="223" y="235.7">is</text>
<text x="226.2" y="235.7">optional:</text>
<text x="237.3" y="235.7">'s'</text>
<text x="241.3" y="235.7">over</text>
<text x="247.3" y="235.7">Serial</text>
<text x="255.1" y="235.7">also</text>
<text x="261.1" y="235.7">starts</text>
<text x="268.8" y="235.7">the</text>
<text x="20" y="241.2">6.</text>
<text x="23.4" y="241.2">UGE 5-channel</text>
<text x="42.5" y="241.2">line</text>
<text x="48" y="241.2">sensor</text>
<text x="56.6" y="241.2">on</text>
<text x="60.7" y="241.2">analog</text>
<text x="69.5" y="241.2">pins:</text>
<text x="76.2" y="241.2">OUT1..OUT5</text>
<text x="90.3" y="241.2">(left</text>
<text x="96.4" y="241.2">to</text>
<text x="99.9" y="241.2">right:</text>
<text x="107.2" y="241.2">L,</text>
<text x="110.4" y="241.2">CL,</text>
<text x="115.1" y="241.2">C, CR, R)</text>
<text x="127.5" y="241.2">on</text>
<text x="131.5" y="241.2">A0..A4.</text>
<text x="140.3" y="241.2">If</text>
<text x="143.2" y="241.2">the</text>
<text x="148" y="241.2">robot</text>
<text x="155.2" y="241.2">steers</text>
<text x="163.3" y="241.2">the</text>
<text x="168.1" y="241.2">wrong</text>
<text x="175.9" y="241.2">way</text>
<text x="181.3" y="241.2">set</text>
<text x="186" y="241.2">LINE_REVERSE_ORDER in</text>
<text x="215" y="241.2">config.h.</text>
<text x="20" y="246.7">7.</text>
<text x="23.4" y="246.7">Only</text>
<text x="29.6" y="246.7">the</text>
<text x="34.4" y="246.7">Mega</text>
<text x="41.4" y="246.7">pins</text>
<text x="47.4" y="246.7">used</text>
<text x="53.9" y="246.7">in</text>
<text x="57.2" y="246.7">Phase</text>
<text x="65.3" y="246.7">0</text>
<text x="68" y="246.7">are</text>
<text x="72.9" y="246.7">drawn.</text>
<text x="81.4" y="246.7">Source</text>
<text x="90.4" y="246.7">of</text>
<text x="93.9" y="246.7">truth</text>
<text x="100.6" y="246.7">for</text>
<text x="105" y="246.7">pins:</text>
<text x="111.7" y="246.7">include/config.h</text>
<text x="131.7" y="246.7">(namespace</text>
<text x="146.5" y="246.7">cfg).</text>
</g>
<g font-size="2.1" fill="#840000">
<text x="301" y="262">4</text>
<text x="303.7" y="262">DC motors</text>
<text x="317" y="262">(2</text>
<text x="320.8" y="262">per</text>
<text x="325.6" y="262">side,</text>
<text x="332.2" y="262">in</text>
<text x="335.6" y="262">parallel),</text>
<text x="347.2" y="262">3</text>
<text x="352.5" y="262">Li-ion</text>
<text x="361" y="262">cells</text>
<text x="367.7" y="262">in</text>
<text x="371" y="262">series</text>
<text x="301" y="268.2">ECNG</text>
<text x="301" y="265">Arduino</text>
<text x="308.7" y="268.2">4504</text>
<text x="310.6" y="265">Mega</text>
<text x="316.1" y="268.2">-</text>
<text x="317.7" y="265">2560</text>
<text x="319.7" y="268.2">Embedded</text>
<text x="324.7" y="265">+</text>
<text x="327.8" y="265">L298N</text>
<text x="332.8" y="268.2">Systems</text>
<text x="336.2" y="265">motor</text>
<text x="343.7" y="268.2">for</text>
<text x="344" y="265">driver</text>
<text x="348.6" y="268.2">Wireless</text>
<text x="351.7" y="265">+</text>
<text x="354.8" y="265">5-ch</text>
<text x="359.5" y="268.2">Communications</text>
<text x="362" y="265">IR line</text>
<text x="371" y="265">sensor</text>
<text x="379.6" y="268.2">-</text>
<text x="383.2" y="268.2">Group</text>
<text x="301" y="273.7">File:</text>
<text x="301" y="271">Sheet:</text>
<text x="307.1" y="273.7">maze_robot.kicad_sch</text>
<text x="301" y="281.1">Size:</text>
<text x="307.6" y="281.1">A3</text>
<text x="323" y="281.1">Date:</text>
<text x="330" y="281.1">2026-10-15</text>
<text x="386" y="281.3">Rev:</text>
<text x="392.4" y="281.3">1.3</text>
<text x="301" y="283.9">KiCad</text>
<text x="308.7" y="283.9">E.D.A.</text>
<text x="317.6" y="283.9">kicad-cli</text>
<text x="329.5" y="283.9">7.0.11+dfsg-1build4</text>
<text x="386" y="283.9">Id:</text>
<text x="390.1" y="283.9">1/1</text>
</g>
<g font-size="1.8" fill="#840000">
<text x="35" y="11.9">1</text>
<text x="85" y="11.9">2</text>
<text x="135" y="11.9">3</text>
<text x="185" y="11.9">4</text>
<text x="235" y="11.9">5</text>
<text x="285" y="11.9">6</text>
<text x="335" y="11.9">7</text>
<text x="385" y="11.9">8</text>
<text x="10.3" y="35.9">A</text>
<text x="408.3" y="35.9">A</text>
<text x="10.3" y="85.9">B</text>
<text x="408.2" y="85.9">B</text>
<text x="10.3" y="135.9">C</text>
<text x="408.2" y="135.9">C</text>
<text x="10.3" y="185.9">D</text>
<text x="408.2" y="185.9">D</text>
<text x="10.3" y="235.9">E</text>
<text x="408.3" y="235.9">E</text>
<text x="10.3" y="285.9">F</text>
<text x="35" y="286.9">1</text>
<text x="85" y="286.9">2</text>
<text x="135" y="286.9">3</text>
<text x="185" y="286.9">4</text>
<text x="235" y="286.9">5</text>
<text x="285" y="286.9">6</text>
<text x="335" y="286.9">7</text>
<text x="385" y="286.9">8</text>
<text x="408.3" y="285.9">F</text>
</g>
<g font-size="1.8" fill="#006464">
<text x="64" y="33.9">SW2</text>
<text x="110.4" y="31.3">C1</text>
<text x="23.6" y="39">BT1</text>
<text x="64.5" y="41.5">1</text>
<text x="66.2" y="41.5">2</text>
<text x="265.3" y="41.5">M1</text>
<text x="290.7" y="41.5">M2</text>
<text x="331.3" y="41.5">M3</text>
<text x="356.7" y="41.5">M4</text>
<text x="26.3" y="47.2" transform="rotate(-90 26.3 47.2)">- +</text>
<text x="112.6" y="47.2" transform="rotate(-90 112.6 47.2)">- +</text>
<text x="49" y="49.1">BT2</text>
<text x="59.7" y="49.1">Power</text>
<text x="66.5" y="49.1">switch</text>
<text x="19.2" y="54.2">Li-ion</text>
<text x="26.5" y="54.2">3.7</text>
<text x="30.7" y="54.2">V</text>
<text x="51.7" y="57.4" transform="rotate(-90 51.7 57.4)">- +</text>
<text x="74.4" y="59.3">BT3</text>
<text x="267.6" y="57.4" transform="rotate(-90 267.6 57.4)">2</text>
<text x="267.6" y="55.8" transform="rotate(-90 267.6 55.8)">1</text>
<text x="293" y="57.4" transform="rotate(-90 293 57.4)">2</text>
<text x="293" y="55.8" transform="rotate(-90 293 55.8)">1</text>
<text x="333.6" y="57.4" transform="rotate(-90 333.6 57.4)">2</text>
<text x="333.6" y="55.8" transform="rotate(-90 333.6 55.8)">1</text>
<text x="359" y="57.4" transform="rotate(-90 359 57.4)">2</text>
<text x="359" y="55.8" transform="rotate(-90 359 55.8)">1</text>
<text x="44.6" y="64.4">Li-ion</text>
<text x="51.9" y="64.4">3.7</text>
<text x="56.1" y="64.4">V</text>
<text x="103.8" y="61.8">1000</text>
<text x="109.8" y="61.8">uF</text>
<text x="113.2" y="61.8">/</text>
<text x="115.7" y="61.8">25</text>
<text x="119.3" y="61.8">V</text>
<text x="77.1" y="67.6" transform="rotate(-90 77.1 67.6)">- +</text>
<text x="262.2" y="72">Motor</text>
<text x="268.7" y="72">R1</text>
<text x="287.6" y="72">Motor</text>
<text x="294.1" y="72">R2</text>
<text x="328.4" y="72">Motor</text>
<text x="334.8" y="72">L1</text>
<text x="353.8" y="72">Motor</text>
<text x="360.2" y="72">L2</text>
<text x="70" y="74.5">Li-ion</text>
<text x="77.3" y="74.5">3.7</text>
<text x="81.5" y="74.5">V</text>
<text x="151" y="94.8">U1</text>
<text x="217.1" y="94.8">U2</text>
<text x="74.2" y="105">SW1</text>
<text x="140.7" y="102.5">A0_PF0</text>
<text x="140.7" y="105">A1_PF1</text>
<text x="140.7" y="107.5">A2_PF2</text>
<text x="156.6" y="105">D7_PH4</text>
<text x="156.7" y="102.5">D4_PG5</text>
<text x="156.8" y="107.5">D3_PE5</text>
<text x="206.8" y="102.5">ENA</text>
<text x="206.8" y="105">ENB</text>
<text x="206.8" y="107.5">IN1</text>
<text x="225.1" y="107.5">OUT1</text>
<text x="74.7" y="112.6">1</text>
<text x="76.3" y="112.6">2</text>
<text x="140.7" y="110.1">A3_PF3</text>
<text x="140.7" y="112.6">A4_PF4</text>
<text x="156.8" y="110.1">D2_PE4</text>
<text x="156.8" y="112.6">D5_PE3</text>
<text x="206.8" y="110.1">IN2</text>
<text x="206.8" y="112.6">IN3</text>
<text x="225.1" y="112.6">OUT2</text>
<text x="140.7" y="115.2">D26_PA4</text>
<text x="140.7" y="117.7">D13_PB7</text>
<text x="156.6" y="115.2">D6_PH3</text>
<text x="206.8" y="115.2">IN4</text>
<text x="206.8" y="117.7">12V_VS</text>
<text x="225.1" y="117.7">OUT3</text>
<text x="73.3" y="120.2">START</text>
<text x="140.7" y="120.2">5V</text>
<text x="140.7" y="122.8">GND</text>
<text x="206.8" y="120.2">GND</text>
<text x="206.8" y="122.8">5V</text>
<text x="225.1" y="122.8">OUT4</text>
<text x="143" y="130.4">Arduino</text>
<text x="151.2" y="130.4">Mega</text>
<text x="157.2" y="130.4">2560</text>
<text x="204" y="132.9">L298N</text>
<text x="211.1" y="132.9">Dual</text>
<text x="216.5" y="132.9">H-Bridge</text>
<text x="226.7" y="132.9">Module</text>
<text x="151" y="163.4">U3</text>
<text x="143.3" y="171">GND</text>
<text x="143.3" y="173.6">OUT5</text>
<text x="143.3" y="176.1">OUT4</text>
<text x="143.3" y="178.7">OUT3</text>
<text x="143.3" y="181.2">OUT2</text>
<text x="143.3" y="183.7">OUT1</text>
<text x="143.3" y="186.3">5V</text>
<text x="140.2" y="193.9">UGE 5-ch</text>
<text x="151.3" y="193.9">IR</text>
<text x="154.3" y="193.9">line</text>
<text x="159" y="193.9">sensor</text>
</g>
<g font-size="1.8" fill="#0f0f0f">
<text x="36" y="40.3">VBAT_RAW</text>
<text x="69.1" y="40.4">2 VBAT</text>
<text x="111.8" y="40.3">VBAT</text>
<text x="266.7" y="47.9">OUT1</text>
<text x="292.1" y="47.9">OUT1</text>
<text x="332.7" y="47.9">OUT3</text>
<text x="358.1" y="47.9">OUT3</text>
<text x="111.5" y="50.2" transform="rotate(-90 111.5 50.2)">2</text>
<text x="111.8" y="50.5">GND</text>
<text x="266.7" y="63.2">OUT2</text>
<text x="292.1" y="63.2">OUT2</text>
<text x="332.7" y="63.2">OUT4</text>
<text x="358.1" y="63.2">OUT4</text>
<text x="75.9" y="70.6" transform="rotate(-90 75.9 70.6)">2</text>
<text x="76.2" y="70.8">GND</text>
<text x="128.1" y="101.3">LINE_1</text>
<text x="185.4" y="101.3">ENA</text>
<text x="128.1" y="103.8">LINE_2</text>
<text x="128.1" y="106.3">LINE_3</text>
<text x="185.4" y="106.3">IN1</text>
<text x="185.4" y="103.8">ENB</text>
<text x="236.2" y="106.3">OUT1</text>
<text x="60.9" y="111.4">START_BTN 1</text>
<text x="79.3" y="111.5">2 GND</text>
<text x="124.4" y="114">START_BTN</text>
<text x="128.1" y="108.9">LINE_4</text>
<text x="128.1" y="111.4">LINE_5</text>
<text x="185.4" y="108.9">IN2</text>
<text x="185.4" y="114">IN4</text>
<text x="185.4" y="111.4">IN3</text>
<text x="236.2" y="111.4">OUT2</text>
<text x="130.5" y="119">+5V</text>
<text x="196" y="116.5">VBAT</text>
<text x="196.6" y="119">GND</text>
<text x="236.2" y="116.5">OUT3</text>
<text x="130.5" y="121.6">GND</text>
<text x="196.6" y="121.6">+5V</text>
<text x="236.2" y="121.6">OUT4</text>
<text x="130.7" y="172.4">LINE_5</text>
<text x="133.1" y="169.8">GND</text>
<text x="130.7" y="177.5">LINE_3</text>
<text x="130.7" y="180">LINE_2</text>
<text x="130.7" y="174.9">LINE_4</text>
<text x="130.7" y="182.5">LINE_1</text>
<text x="133.1" y="185.1">+5V</text>
</g>
<g font-size="1.8" fill="#a90000">
<text x="61.5" y="40.4">1</text>
<text x="25.1" y="42.6" transform="rotate(-90 25.1 42.6)">1</text>
<text x="111.5" y="42.6" transform="rotate(-90 111.5 42.6)">1</text>
<text x="25.1" y="50.2" transform="rotate(-90 25.1 50.2)">2</text>
<text x="50.5" y="52.8" transform="rotate(-90 50.5 52.8)">1</text>
<text x="266.4" y="51.5" transform="rotate(-90 266.4 51.5)">1</text>
<text x="291.8" y="51.5" transform="rotate(-90 291.8 51.5)">1</text>
<text x="332.5" y="51.5" transform="rotate(-90 332.5 51.5)">1</text>
<text x="357.9" y="51.5" transform="rotate(-90 357.9 51.5)">1</text>
<text x="50.5" y="60.4" transform="rotate(-90 50.5 60.4)">2</text>
<text x="75.9" y="62.9" transform="rotate(-90 75.9 62.9)">1</text>
<text x="266.4" y="61.7" transform="rotate(-90 266.4 61.7)">2</text>
<text x="291.8" y="61.7" transform="rotate(-90 291.8 61.7)">2</text>
<text x="332.5" y="61.7" transform="rotate(-90 332.5 61.7)">2</text>
<text x="357.9" y="61.7" transform="rotate(-90 357.9 61.7)">2</text>
<text x="136.5" y="101.3">1</text>
<text x="166.3" y="101.3">10</text>
<text x="202.5" y="101.3">1</text>
<text x="136.5" y="103.9">2</text>
<text x="136.5" y="106.4">3</text>
<text x="166.3" y="103.9">11</text>
<text x="166.3" y="106.4">12</text>
<text x="202.5" y="103.9">2</text>
<text x="202.5" y="106.4">3</text>
<text x="232.4" y="106.4">10</text>
<text x="136.5" y="109">4</text>
<text x="136.5" y="111.5">5</text>
<text x="166.3" y="109">13</text>
<text x="166.3" y="111.5">14</text>
<text x="202.5" y="109">4</text>
<text x="202.5" y="111.5">5</text>
<text x="232.4" y="111.5">11</text>
<text x="136.5" y="114">6</text>
<text x="136.5" y="116.6">7</text>
<text x="136.5" y="119.1">8</text>
<text x="166.3" y="114">15</text>
<text x="202.5" y="114">6</text>
<text x="202.5" y="116.6">7</text>
<text x="202.5" y="119.1">8</text>
<text x="232.4" y="116.6">12</text>
<text x="136.5" y="121.7">9</text>
<text x="202.5" y="121.7">9</text>
<text x="232.4" y="121.7">13</text>
<text x="139" y="169.9">1</text>
<text x="139" y="172.5">2</text>
<text x="139" y="175">3</text>
<text x="139" y="177.5">4</text>
<text x="139" y="180.1">5</text>
<text x="139" y="182.6">6</text>
<text x="139" y="185.2">7</text>
</g>
</svg>
